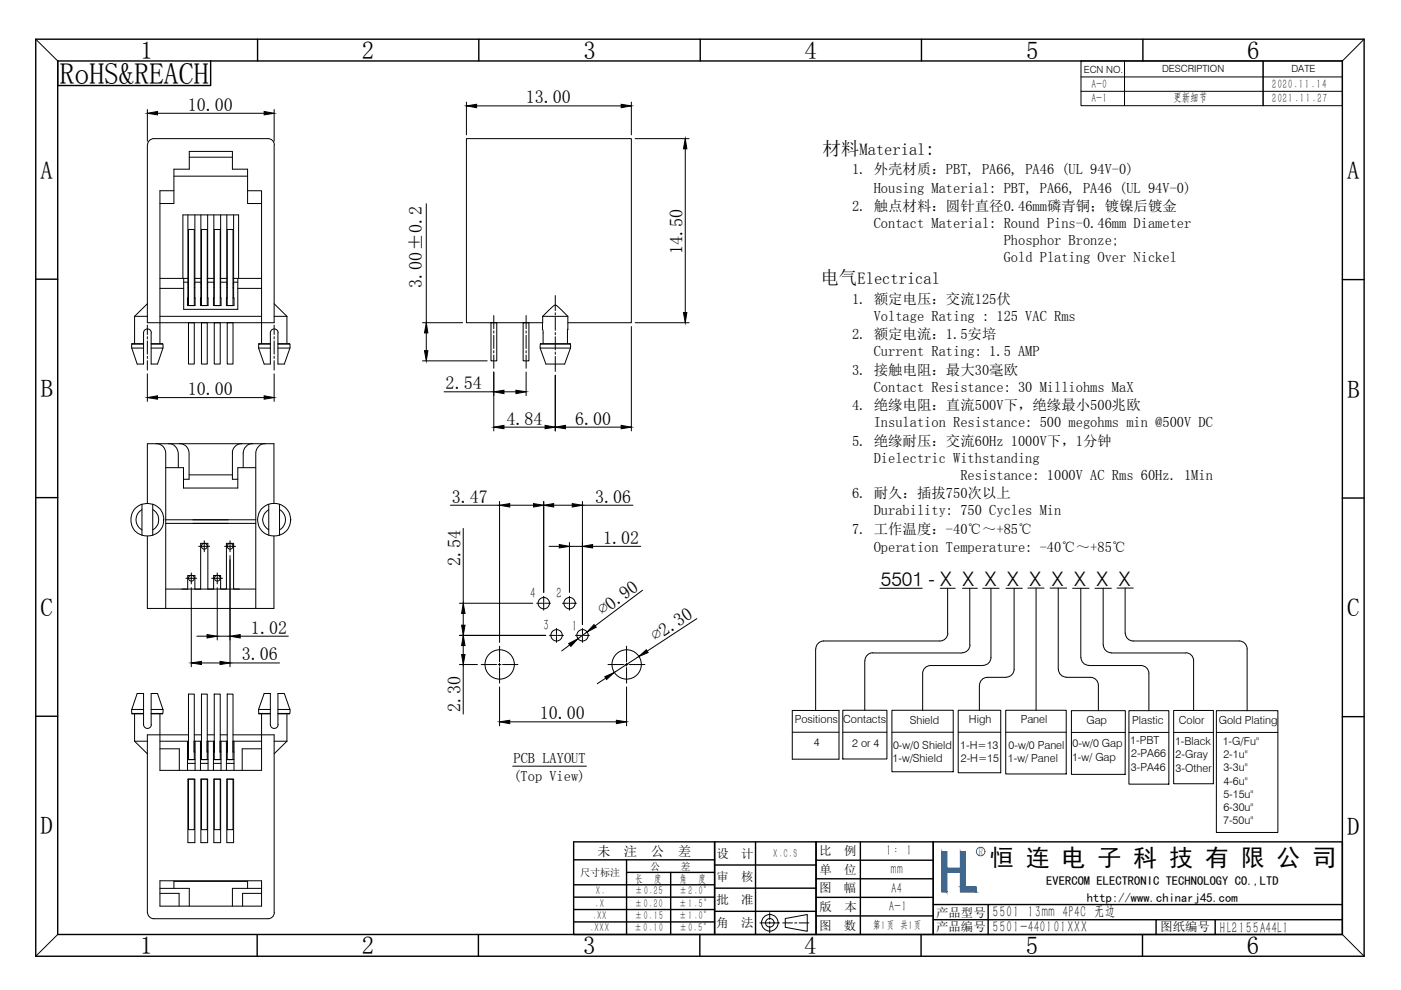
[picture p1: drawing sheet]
<svg xmlns="http://www.w3.org/2000/svg" width="297mm" height="210mm" viewBox="0 0 297 210" stroke-linecap="round" stroke-linejoin="round" font-family="sans-serif">
<g fill="none" stroke="#000" stroke-width=".3">
<path d="M7.6 8.3h281.6v194.4h-281.6zM12.2 12.9h272.4v185.2h-272.4zM44.7 12.8v5.3h-32.5M54.6 8.3v4.6M101.5 8.3v4.6M148.5 8.3v4.6M195.4 8.3v4.6M242.3 8.3v4.6M7.6 59.2h4.6M284.6 59.3h4.6M7.6 105.5h4.6M284.6 105.6h4.6"/>
<path d="M7.6 151.9h4.6M284.6 151.9h4.6M160.2 178.5v19.6M173 178.5v19.6h-21.5v-19.6v19.6h-29.9v-19.6h163M182.4 178.5v19.6M197.9 178.5v19.6M54.5 198.1v4.6M101.4 198.1v4.6M121.6 182.3h29.9M121.6 187.6h29.9M121.6 190.2h29.9M121.6 192.8h29.9"/>
<path d="M121.6 195.5h29.9M132.8 185h18.7M132.8 182.3v15.8M142.2 185v13.1M148.4 198.1v4.6M151.5 183.4h21.5M151.5 188.3h21.5M151.5 193.2h21.5M173 190.3h24.9M173 182.4h24.9M173 186.3h24.9M173 194.2h24.9"/>
<path d="M195.3 198.1v4.6M197.9 191.8h86.7M197.9 195h86.7M209.5 191.8v6.3M242.2 198.1v4.6M245.1 195v3.1M257.6 195v3.1"/>
</g>
<g fill="none" stroke="#000" stroke-width=".21">
<path d="M7.6 8.3l4.6 4.6M229.2 12.9h55.4v9.5h-55.4zM229.2 19.4h55.4M229.2 16.3h55.4M238.4 12.9v9.5M267.8 12.9v9.5M289.2 8.3l-4.6 4.6M31.2 23.2v6.7M31.3 30.7a1.33 1.33 0 0 1 1.3-1.3h24.2a1.33 1.33 0 0 1 1.4 1.3l-.1 37.7h-26.9v-37.7M33.4 24h22.6M36.9 37.4h15.6M40.1 33.3h9.2"/>
<path d="M58.1 23.2v6.7M98.9 21.6v7M101 22.5h30.7M133.9 21.6v7M134.7 29.4h11.4M145.3 31.6v34.7M33.9 43.2h3v-7.3h3.2v-3.8h9.2v3.8h3.2v7.3h3M33.9 59h6.1M36.9 40.4h-3v32.5M38.8 59v-13.4h11.8v13.4M38.9 59v6.6h11.5v-6.6M38.9 59.8h.9"/>
<path d="M39.8 45.6v17.6M40 48.7h1.2v16.1h-1.2zM41.2 59h1.5M41.3 45.6l.1 19.2h-1.6v-1.6h.2M41.3 59.8h1.3M42.6 45.6v17.6M42.7 48.7h1.2v16.1h-1.2zM43.9 59h1.5M44 45.6v17.6M44 59.8h1.3M45.3 45.6v17.6M45.4 48.7h1.3v16.1h-1.3z"/>
<path d="M46.7 59h1.5M46.8 45.6v17.6M46.8 59.8h1.3M48.1 45.6v17.6M48.2 48.7h1.2v16.1h-1.2zM49.4 59h6.1M49.5 45.6v17.6M49.5 59.8h.9M52.5 40.4h3v32.5M90.4 43.2v25.2M27.9 73.8h2.5M28 72.9l2.4 .1"/>
<path d="M28 72.9h2.4M28 72.9l-.1 .9M28.5 67.1v5.8M28.5 67.1h2.7M30.4 70.6a.83 .83 0 0 1 .9-.9 .83 .83 0 0 1 .8 .9M30.4 70.6v6.6h-1.3l-1.2-3.4M31.2 68.9v2M31.2 71.4v.5M31.2 72.3v2.8M31.2 75.5v.5M31.2 76.5v2M31.2 79.3v5.8"/>
<path d="M31.2 64.4l-2.7 2.7M32 70.6v6.6h1.4l1.1-3.4M32 72.9l2.5 .1h-2.5M32 73.8h2.5M33.9 61.1h5M33.9 67.1h21.6M34.5 72.9v.9M39.8 60.2h.2M39.8 61h.2M40 68.4h1.2v8.8h-1.2zM41.2 60.2h.1M41.2 61h.1"/>
<path d="M41.2 63.2h.2M42.6 60.2h.1M42.6 61h.1M42.7 68.4h1.2v8.8h-1.2zM42.7 63.2h-.2v1.6h1.6v-1.6h-.2M43.9 60.2h.1M43.9 61h.1M45.3 60.2h.1M45.3 61h.1M45.4 68.4h1.3v8.8h-1.3zM45.4 63.2h-.1v1.6h1.6v-1.6h-.2M46.7 60.2h.1"/>
<path d="M46.7 61h.1M48.1 60.2h.1M48.1 61h.1M48.2 68.4h1.2v8.8h-1.2zM48.2 63.2h-.2v1.6h1.6v-1.6h-.2M49.4 60.2h.1M49.4 61h.1M50.4 61.1h5.1M54.9 72.9l2.4 .1M54.9 72.9h2.4M54.9 72.9v.9M57.3 70.6a.83 .83 0 0 1 .8-.9 .83 .83 0 0 1 .9 .9"/>
<path d="M57.3 70.6v6.6h-1.3l-1.2-3.4h2.5M58.1 68.9v2M58.1 71.4v.5M58.1 72.3v2.8M58.1 75.5v.5M58.1 76.5v2M58.1 79.3v5.8M58.1 64.4l2.7 2.7M58.1 67.1h2.7M58.9 70.6v6.6h1.4l1.2-3.4h-2.6M58.9 72.9l2.5 .1h-2.5M60.8 67.1v5.8"/>
<path d="M61.4 72.9l.1 .9M89.6 68.4h8.5M89.6 76.5h13.7M90.4 70.6v3.8M104.1 68.4h1.2v8.1h-1.2zM104.7 66.9v2.8M104.7 70.2v.4M104.7 71.1v2.8M104.7 74.4v.4M104.7 75.3v2.8M104.7 78.9v12.5M110.9 68.4h1.2v8.1h-1.2z"/>
<path d="M111.5 66.9v2.8M111.5 70.2v.4M111.5 71.1v2.8M111.5 74.4v.4M111.5 75.3v2.8M111.5 78.9v5M114.5 73.8h6.4l-1.2 3.4h-4zM114.6 72.9l6.3 .1zM114.6 72.9v.9M115 69.8l.1 .4v2.7M115 68.4v1.4M115 69.8h.1"/>
<path d="M115.1 67.1v1.3h-16.2v-39h35v39h-13.5M115.1 67.1l1.9-1.9 .7-.5 .7 .5 2 1.9M115.1 67.1h5.3M117.7 62.7v3.1M117.7 66.3v.5M117.7 67.2v2.8M117.7 70.5v.5M117.7 71.4v2.8M117.7 74.6v.5M117.7 75.6v3.2M117.7 79.6v11.8M120.4 67.1v2.7"/>
<path d="M120.4 69.8l-.1 3.1M120.9 72.9v.9M133.9 69.2v22.2M134.7 68.4h11.4M33.1 94.1a1.96 1.96 0 0 1 2 2v32.9M33.4 84.3h22.6M35.1 99.2h3.8v4.3h11.5v-4.3h3.8M35.7 94.1a2.37 2.37 0 0 1 2.1 2.9v2.2M38 94.1a1.96 1.96 0 0 1 2.1 2v5.5h-1.2M51.3 94.1a1.95 1.95 0 0 0-2 2v5.5h1.1M53.6 94.1a2.02 2.02 0 0 0-2 2v3.1M56.3 94.1a2.16 2.16 0 0 0-2.1 2.6v32.3"/>
<path d="M94.1 83.1h10.6M106.8 90.6h8.8M106.8 83.1h2.6M119.9 90.6h11.8M30.1 108a2.47 2.47 0 0 0 0 4.4M30.1 106.9v6.6M31.2 106.7v-12.6h26.9v12.6M31.2 113.7v15.3h26.9v-15.3M32.4 108a2.47 2.47 0 0 1 0 4.4M32.4 106.9v6.6M35.1 110.2h19.1M35.1 111h19.1"/>
<path d="M40.1 100.7h9.2M42.1 115.8h1.2M43.3 114.7v1.2M43.3 116v1M43.4 115.8h1M47.6 115.8h1M48.7 115.8h1.3M48.8 114.7v1.2M48.8 116v1M48.8 117.8v23.6M57 108a2.43 2.43 0 0 0 0 4.4M57 106.9v6.6"/>
<path d="M59.3 108a2.47 2.47 0 0 1 0 4.4M59.3 106.9v6.6M95.5 107.1h10.4M98.2 112v15.9M105.9 106.3v29.9M108.1 107.1h5M115.3 106.3v19.3M116.4 115.8h2.2M117.4 107.1h3.9M120.7 115.8h2.8M120.7 115v10.6M123.5 106.3v26.1"/>
<path d="M123.5 107.1h10.7M125.6 115.8h10.2M35.1 124.9h19.1M39.4 122.6h1.2M39.8 124.9v-2.9h1.5v2.9M40.6 121.5v1M40.6 122.6v1.2M40.6 124.6v16.8M40.7 122.6h1M41.7 134.9h2.2M42.5 124.9v-9.7h1.6v9.7M44.9 122.6h2.3"/>
<path d="M45.3 124.9v-2.9h1.5v2.9h1.2v-9.7h1.5v9.7h1.3M46.1 121.5v1M46.1 122.6v1.2M46.1 124.6v11.1M46.1 134.9h2.7M50.9 134.9h10.2M97.4 127.9h15.5M97.4 134.7h18.3M98.2 130.1v2.5M98.2 136.9v1.9M105.9 137v3.3M113.8 127.9h1.2"/>
<path d="M115.1 127.9h.3M115.3 126.4v1.2M115.3 127.8v.2M115.3 128.1v1.3M115.5 127.9h1.2M116.5 134.7h1.3M117.9 134.7h.2M118 133.2v1.3M118 134.6v.2M118 135v1.2M118.2 134.7h1.3M119.3 127.9h1.2"/>
<path d="M120.6 127.9h.3M120.7 126.4v1.2M120.7 127.8v.2M120.7 128.1v1.3M120.8 136.8l-1.7 1.2M121 127.9h1.2M122 134.7h1.2M123.4 134.7h.2M123.5 133.2v1.3M123.5 134.6v.2M123.5 135v1.2M123.7 134.7h1.3"/>
<path d="M124.5 134l-2 1.4M132.8 137v3.3M135.4 139.2l-5.2 3.4M136.2 125.2l-10 7.5M147.7 131.2l-10.5 6.9M185 138.4h19M185.1 138.4a1.67 1.67 0 0 0-1.7 1.7M186.5 124.7h9M199.3 135.9h-24.7a1.67 1.67 0 0 0-1.6 1.7l-.1 13M199.3 124.7h3.2M200.9 124.7v9.6M201 134.2a1.67 1.67 0 0 1-1.7 1.7"/>
<path d="M204 124.7h3.2M205.6 124.7v12.1M205.7 136.7a1.67 1.67 0 0 1-1.7 1.7M208.4 124.7h3.4M210.1 124.7v14.7a1.67 1.67 0 0 1-1.7 1.7M213.3 124.7h3.4M215 124.7v17.2a1.67 1.67 0 0 1-1.7 1.7M217.9 124.7h3.5M219.7 124.7v25.9M222.6 124.7h3.5M224.4 124.7v17.2M227.4 124.7h3.5"/>
<path d="M229.2 124.7v14.7M229.2 139.4a1.67 1.67 0 0 0 1.7 1.7M232.2 124.7h3.4M233.9 124.7v12a1.67 1.67 0 0 0 1.7 1.7M235.6 138.4h15.8M236.8 124.7h3.5M238.5 124.7v9.6M238.6 134.2a1.67 1.67 0 0 0 1.7 1.7M240.2 135.9h22.5a1.67 1.67 0 0 1 1.7 1.7v13.1M251.4 138.4a1.67 1.67 0 0 1 1.7 1.7v10.5M27.9 150.4l.1 .8M28.5 157.2h2.7"/>
<path d="M28.5 157.2l2.7 2.6M28.5 151.4v5.8M30.4 153.6a.83 .83 0 0 0 .9 .8 .83 .83 0 0 0 .8-.8M30.4 150.4h-2.5l1.2-3.4h1.3v6.6M30.4 151.3h-2.4l2.4 .1M32 150.4h2.5l-1.1-3.4h-1.4v6.6M32 151.3h2.5l-2.5 .1M33.9 157.2h6.1v2.2h-.2M33.9 158.8h4.1v4.5M33.9 151.4v11.9h21.6v-11.9M34.5 150.4v.8M39.8 157.2v6.1"/>
<path d="M40 147.2h1.2v13.9h-1.2zM40 155.8h-8.8v37.7M41.2 155.8h1.5M41.4 157.2v6.1M41.4 159.4h-.3v-2.2h1.6v2.2h-.2M42.5 157.2v6.1M42.7 147.2h1.2v13.9h-1.2zM42.7 140.6h4M43.9 155.8h1.5M44.1 159.4h-.2v-2.2h1.6v2.2h-.2M44.1 157.2v6.1M45.3 157.2v6.1"/>
<path d="M45.4 147.2h1.3v13.9h-1.3zM46.7 155.8h1.5M46.9 159.4h-.2v-2.2h1.5v2.2h-.2M46.9 157.2v6.1M48 157.2v6.1M48.2 147.2h1.2v13.9h-1.2zM48.8 140.6h10.5M49.4 155.8h8.7l.1 37.7a1.33 1.33 0 0 1-1.4 1.3h-24.2a1.33 1.33 0 0 1-1.3-1.3M49.6 157.2v6.1M54.9 150.4v.8M55.5 157.2h-6.1v2.2h.2M55.5 158.8h-4.1v4.5"/>
<path d="M57.3 153.6a.83 .83 0 0 0 .8 .8 .83 .83 0 0 0 .9-.8M57.3 150.4h-2.5l1.2-3.4h1.3v6.6M57.3 151.3h-2.4l2.4 .1M58.1 157.2h2.7M58.9 150.4h2.6l-1.2-3.4h-1.4v6.6M58.9 151.3h2.5l-2.5 .1M60.8 151.4v5.8M60.8 157.2l-2.7 2.6M61.5 150.4l-.1 .8M97.4 140.9h3.8M98.2 140.9v10.5M102 140.9h3.3"/>
<path d="M105.6 140.9h.6M105.9 140.6v.6M105.9 141.5v3.3M105.9 145.6v8.3M106.6 140.9h3.2M108.1 153h22.6M128.4 143.8l-1.8 1.2M128.9 140.9h3.3M132.5 140.9h.6M132.8 140.6v.6M132.8 141.5v3.3M132.8 145.6v8.3"/>
<path d="M133.4 140.9h3.3M168 155.3h9.9M177.9 150.6v10.4h-9.9v-10.4h9.9M178.7 150.6h9.3v10.3h-9.3zM178.7 155.3h9.3M183.3 140.1v10.5M189.1 150.6h13v13h-13zM189.1 155.3h13M203.2 150.6h9v13.2h-9zM203.2 155.3h9M207.6 145.3v5.3M208.4 141.1h-11.1a1.67 1.67 0 0 0-1.7 1.7v7.8"/>
<path d="M209.3 143.6h4M209.4 143.6a1.67 1.67 0 0 0-1.7 1.7M213.2 150.6h12.9v13.5h-12.9zM213.2 155.3h12.9M224.4 141.9a1.75 1.75 0 0 0 1.7 1.7h5.1a1.67 1.67 0 0 1 1.7 1.7v5.4M227.2 150.7h11.4l-.1 13.5h-11.3zM227.2 155.3h11.4M230.8 141.1h11.1a1.67 1.67 0 0 1 1.7 1.7v7.9M239.4 150.7h8.4v15.6h-8.4zM239.4 155.3h8.4M248.8 150.6h8.5v15.6h-8.5zM248.8 155.3h8.5"/>
<path d="M257.9 150.7h13v25.8h-13zM257.9 155.3h13M39.8 161.1h1.6M39.8 161.9h1.6M39.8 165.2h1.5v13.5h-1.5zM40 165.2h1.2v10.7h-1.2zM42.5 161.1h1.6M42.5 161.9h1.6M42.6 165.2h1.4v13.5h-1.4zM42.7 165.2h1.2v10.7h-1.2zM45.3 161.1h1.6M45.3 161.9h1.6"/>
<path d="M45.3 165.2h1.5v13.5h-1.5zM45.4 165.2h1.3v10.7h-1.3zM48 161.1h1.6M48 161.9h1.6M48.1 165.2h1.4v13.5h-1.4zM48.2 165.2h1.2v10.7h-1.2zM108.7 162.4h15.6M12.2 198.1l-4.6 4.6M33.9 186.7h21.6v5.4h-21.6zM33.9 188.4h6.2v3.7M33.9 189.4h4.1v2.7M36.9 188.4v-1.5h15.6v1.5"/>
<path d="M55.5 188.4h-6.2v3.7M55.5 189.4h-4.1v2.7M161.1 195.7h4.2M163.2 193.5v1.5M163.2 195.4v.5M163.2 196.4v1.4M165.9 195.7h2.1M166.5 194.7l4.7-.8v3.6l-4.7-.9zM168.5 195.7h.5M169.4 195.7h2.1M284.6 198.1l4.6 4.6"/>
<circle cx="31.2" cy="110.2" r="3.5"/>
<circle cx="43.3" cy="115.8" r=".61"/>
<circle cx="48.8" cy="115.8" r=".61"/>
<circle cx="58.1" cy="110.2" r="3.5"/>
<circle cx="40.6" cy="122.6" r=".61"/>
<circle cx="46.1" cy="122.6" r=".61"/>
<circle cx="115.3" cy="127.9" r="1.21"/>
<circle cx="118" cy="134.7" r="1.21"/>
<circle cx="120.8" cy="127.9" r="1.21"/>
<circle cx="123.5" cy="134.7" r="1.21"/>
<circle cx="105.9" cy="140.9" r="3.1"/>
<circle cx="132.9" cy="140.9" r="3.1"/>
<circle cx="163.2" cy="195.7" r="1.76"/>
<circle cx="163.2" cy="195.7" r=".91"/>
</g>
<g fill="none" stroke="#007fff" stroke-width=".21">
<path d="M199.7 180.6h1v3.5h2.9v-3.5h1.1v7.5h2.3v1h-3.4v-4.2h-2.9v4.2h-1z"/>
<circle cx="207.9" cy="180.5" r=".91"/>
</g>
<g fill="#007fff" stroke="#007fff" stroke-width=".21">
<path d="M203.6 180.6l1.1 3.5v-3.5zM203.6 180.6l1.1 3.5h-1.1z"/>
<path d="M199.7 180.6l1 3.5v-3.5zM199.7 180.6l1 3.5h-1z"/>
<path d="M199.7 184.1l5 .8v-.8zM199.7 184.1l5 .8h-5z"/>
<path d="M203.6 184.9l1.1 3.2v-3.2zM203.6 184.9l1.1 3.2h-1.1z"/>
<path d="M203.6 188.1l3.4 1v-1zM203.6 188.1l3.4 1h-3.4z"/>
<path d="M199.7 184.9l1 4.2v-4.2zM199.7 184.9l1 4.2h-1z"/>
</g>
<g fill="#000" stroke="#000" stroke-width=".21">
<path d="M31.2 24l2.2-.4v.8zM56 23.6l2.1 .4-2.1 .4zM98.9 22.5l2.1-.4v.7zM131.7 22.1l2.2 .4-2.2 .3zM145.3 29.4l.3 2.2h-.7zM90 74.4h.7l-.3 2.1zM90.4 68.4l.3 2.2h-.7zM144.9 66.3h.7l-.3 2.1zM31.2 84.3l2.2-.4v.7zM56 83.9l2.1 .4-2.1 .3zM104.7 90.6l2.1-.4v.7zM104.7 83.1l2.1-.4v.8z"/>
<path d="M109.4 82.7l2.1 .4-2.1 .4zM115.6 90.2l2.1 .4-2.1 .3zM117.7 90.6l2.2-.4v.7zM131.7 90.2l2.2 .4-2.2 .3zM105.9 107.1l2.2-.3v.7zM113.1 106.8l2.2 .3-2.2 .4zM115.3 107.1l2.1-.3v.7zM118.6 115.5l2.1 .3-2.1 .4zM121.3 106.8l2.2 .3-2.2 .4zM123.5 115.8l2.1-.3v.7zM43.9 134.5l2.2 .4-2.2 .4zM48.8 134.9l2.1-.4v.8z"/>
<path d="M98.2 134.7l.4 2.2h-.7zM97.9 138.8h.7l-.4 2.1zM97.9 132.6h.7l-.4 2.1zM98.2 127.9l.4 2.2h-.7zM120.6 136.5l1.9-1.1-1.5 1.6zM125.9 132.4l.5 .6-1.9 1zM135.4 139.2l1.6-1.4 .4 .6zM40.6 140.6l2.1-.4v.7zM46.7 140.2l2.1 .4-2.1 .3zM105.9 153l2.2-.3v.7zM128.2 143.5l2-.9-1.6 1.5zM130.7 152.7l2.1 .3-2.1 .4z"/>
</g>
<text font-size="6.3" x="12.6" y="17.7">RoHS&amp;REACH</text>
<g font-size="5.3">
<text x="29.8" y="12.5">1</text>
<text x="76.8" y="12.5">2</text>
<text x="123.7" y="12.5">3</text>
<text x="170.6" y="12.5">4</text>
<text x="217.6" y="12.5">5</text>
<text x="264.5" y="12.5">6</text>
<text x="8.6" y="37.9">A</text>
<text x="285.6" y="38">A</text>
<text x="8.6" y="84.2">B</text>
<text x="285.7" y="84.3">B</text>
<text x="8.6" y="130.6">C</text>
<text x="285.6" y="130.7">C</text>
<text x="8.6" y="176.9">D</text>
<text x="285.6" y="177">D</text>
<text x="29.7" y="202.3">1</text>
<text x="76.7" y="202.3">2</text>
<text x="123.6" y="202.3">3</text>
<text x="170.5" y="202.3">4</text>
<text x="217.5" y="202.3">5</text>
<text x="264.4" y="202.3">6</text>
</g>
<text font-size="5.1" x="209.9" y="183.6">恒 连 电 子 科 技 有 限 公 司</text>
<text font-size="4.2" x="186.7" y="124.2">5501 - X X X X X X X X X</text>
<g font-size="3.9">
<text x="174.4" y="32.8">材料</text>
<text x="173.9" y="60.3">电气</text>
<text x="127.9" y="130.7" transform="rotate(-37 127.9 130.7)">∅0.90</text>
<text x="139.1" y="136.2" transform="rotate(-33 139.1 136.2)">∅2.30</text>
</g>
<g font-size="3.8">
<text x="39.8" y="23.5">10.00</text>
<text x="111.5" y="21.9">13.00</text>
<text x="144.7" y="53.8" transform="rotate(-90 144.7 53.8)">14.50</text>
<text x="89.5" y="61" transform="rotate(-90 89.5 61)">3.00±0.2</text>
<text x="39.8" y="83.7">10.00</text>
<text x="94.5" y="82.5">2.54</text>
<text x="107.4" y="90">4.84</text>
<text x="122" y="90">6.00</text>
<text x="95.8" y="106.6">3.47</text>
<text x="126.2" y="106.6">3.06</text>
<text x="127.9" y="115.3">1.02</text>
<text x="97.7" y="120.1" transform="rotate(-90 97.7 120.1)">2.54</text>
<text x="53.2" y="134.4">1.02</text>
<text x="51.3" y="140">3.06</text>
<text x="97.7" y="151.1" transform="rotate(-90 97.7 151.1)">2.30</text>
<text x="114.5" y="152.5">10.00</text>
</g>
<g font-size="3.5">
<text x="182.2" y="32.8">Material:</text>
<text x="181.8" y="60.3">Electrical</text>
</g>
<g font-size="3.1">
<text x="180.7" y="37">1. 外壳材质：PBT, PA66, PA46 (UL 94V-0)</text>
<text x="185.3" y="40.9">Housing Material: PBT, PA66, PA46 (UL 94V-0)</text>
<text x="180.7" y="44.8">2. 触点材料：圆针直径0.46mm磷青铜；镀镍后镀金</text>
<text x="185.3" y="48.4">Contact Material: Round Pins-0.46mm Diameter</text>
<text x="212.8" y="52">Phosphor Bronze;</text>
<text x="212.8" y="55.6">Gold Plating Over Nickel</text>
<text x="180.7" y="64.4">1. 额定电压：交流125伏</text>
<text x="180.7" y="71.9">2. 额定电流：1.5安培</text>
<text x="185.3" y="68">Voltage Rating : 125 VAC Rms</text>
<text x="185.3" y="75.5">Current Rating: 1.5 AMP</text>
<text x="180.7" y="79.5">3. 接触电阻：最大30毫欧</text>
<text x="185.3" y="83.1">Contact Resistance: 30 Milliohms MaX</text>
<text x="180.7" y="87">4. 绝缘电阻：直流500V下，绝缘最小500兆欧</text>
<text x="180.7" y="94.5">5. 绝缘耐压：交流60Hz 1000V下，1分钟</text>
<text x="185.3" y="90.6">Insulation Resistance: 500 megohms min @500V DC</text>
<text x="185.3" y="98.1">Dielectric Withstanding</text>
<text x="203.6" y="101.7">Resistance: 1000V AC Rms 60Hz. 1Min</text>
<text x="180.7" y="105.7">6. 耐久：插拔750次以上</text>
<text x="180.7" y="113.2">7. 工作温度：-40℃～+85℃</text>
<text x="185.3" y="109.3">Durability: 750 Cycles Min</text>
<text x="185.3" y="116.9">Operation Temperature: -40℃～+85℃</text>
<text x="108.9" y="161.7">PCB LAYOUT</text>
<text x="108.8" y="165.6">(Top View)</text>
<text x="210.4" y="194.7">5501 13mm 4P4C 无边</text>
<text x="210.4" y="197.9">5501-440101XXX</text>
<text x="258.6" y="198">HL2155A44L1</text>
</g>
<g font-size="3">
<text x="112.4" y="127.1">4</text>
<text x="117.9" y="127.1">2</text>
<text x="115.2" y="133.9">3</text>
<text x="121.2" y="134">1</text>
</g>
<g font-size="2.9">
<text x="126.6" y="181.4">未</text>
<text x="132.3" y="181.4">注</text>
<text x="138" y="181.4">公</text>
<text x="143.7" y="181.4">差</text>
</g>
<g font-size="2.8">
<text x="187.8" y="181.6">1：1</text>
<text x="188.9" y="185.5">mm</text>
<text x="189" y="189.5">A4</text>
<text x="188.4" y="193.4">A-1</text>
</g>
<g font-size="2.7">
<text x="221.8" y="187.7">EVERCOM ELECTRONIC TECHNOLOGY CO.,LTD</text>
<text x="230.5" y="191.3">http://www.chinarj45.com</text>
</g>
<g font-size="2.6">
<text x="151.9" y="181.9">设</text>
<text x="157.2" y="181.9">计</text>
<text x="173.7" y="181.4">比</text>
<text x="173.7" y="185.3">单</text>
<text x="179" y="181.4">例</text>
<text x="179" y="185.3">位</text>
<text x="151.9" y="186.8">审</text>
<text x="151.9" y="191.7">批</text>
<text x="157.2" y="186.8">核</text>
<text x="157.2" y="191.7">准</text>
<text x="173.7" y="189.2">图</text>
<text x="178.9" y="189.2">幅</text>
<text x="151.8" y="196.6">角</text>
<text x="157.1" y="196.6">法</text>
<text x="173.7" y="197.1">图</text>
<text x="173.8" y="193.2">版</text>
<text x="178.9" y="197.1">数</text>
<text x="179.1" y="193.2">本</text>
<text x="198.5" y="194.3">产品型号</text>
<text x="198.5" y="197.5">产品编号</text>
<text x="246" y="197.5">图纸编号</text>
</g>
<g font-size="2.5">
<text x="231.4" y="18.8">A-0</text>
<text x="231.4" y="21.9">A-1</text>
<text x="248.7" y="21.9">更新细节</text>
<text x="269.7" y="18.8">2020.11.14</text>
<text x="269.7" y="21.9">2021.11.27</text>
</g>
<g font-size="2.3">
<text x="168.5" y="153.4">Positions</text>
<text x="178.8" y="153.4">Contacts</text>
<text x="192.9" y="153.6">Shield</text>
<text x="205.4" y="153.4">High</text>
<text x="216.4" y="153.4">Panel</text>
<text x="230.3" y="153.5">Gap</text>
<text x="240.1" y="153.4">Plastic</text>
<text x="249.9" y="153.4">Color</text>
<text x="258.4" y="153.4">Gold Plating</text>
<text x="172.6" y="158.1">4</text>
<text x="180.7" y="158.4">2 or 4</text>
<text x="189.2" y="161.6">1-w/Shield</text>
<text x="189.4" y="158.8">0-w/0 Shield</text>
<text x="203.6" y="158.7">1-H=13</text>
<text x="203.7" y="161.5">2-H=15</text>
<text x="213.7" y="161.6">1-w/ Panel</text>
<text x="213.8" y="158.8">0-w/0 Panel</text>
<text x="227.3" y="161.3">1-w/ Gap</text>
<text x="227.4" y="158.4">0-w/0 Gap</text>
<text x="239.6" y="157.8">1-PBT</text>
<text x="239.8" y="160.6">2-PA66</text>
<text x="249.1" y="157.9">1-Black</text>
<text x="249.3" y="160.8">2-Gray</text>
<text x="259.2" y="157.9">1-G/Fu&quot;</text>
<text x="259.4" y="160.8">2-1u&quot;</text>
<text x="239.8" y="163.4">3-PA46</text>
<text x="249.3" y="163.6">3-Other</text>
<text x="259.4" y="163.5">3-3u&quot;</text>
<text x="259.4" y="166.4">4-6u&quot;</text>
<text x="259.4" y="169.2">5-15u&quot;</text>
<text x="259.4" y="172">6-30u&quot;</text>
<text x="259.3" y="174.8">7-50u&quot;</text>
<text x="164" y="181.8">X.C.S</text>
<text x="126.3" y="189.8">X.</text>
<text x="134.5" y="189.8">±0.25</text>
<text x="134.7" y="187.3">长</text>
<text x="138.6" y="187.3">度</text>
<text x="143.9" y="187.4">角</text>
<text x="143.9" y="189.8">±2.0°</text>
<text x="148" y="187.4">度</text>
<text x="125" y="197.7">.XXX</text>
<text x="125.5" y="195.1">.XX</text>
<text x="126.1" y="192.5">.X</text>
<text x="134.4" y="197.7">±0.10</text>
<text x="134.5" y="192.5">±0.20</text>
<text x="134.5" y="195.1">±0.15</text>
<text x="143.8" y="192.5">±1.5°</text>
<text x="143.8" y="195.1">±1.0°</text>
<text x="143.9" y="197.7">±0.5°</text>
<text x="185" y="197.2">第1页 共1页</text>
</g>
<g font-size="2.1">
<text x="229.8" y="15.4">ECN NO.</text>
<text x="246.4" y="15.2">DESCRIPTION</text>
<text x="273.8" y="15.3">DATE</text>
<text x="123" y="185.7">尺寸标注</text>
<text x="137.9" y="184.4">公</text>
<text x="144.3" y="184.4">差</text>
</g>
<text font-size="2" fill="#007fff" x="207.4" y="181.2">R</text>
</svg>
